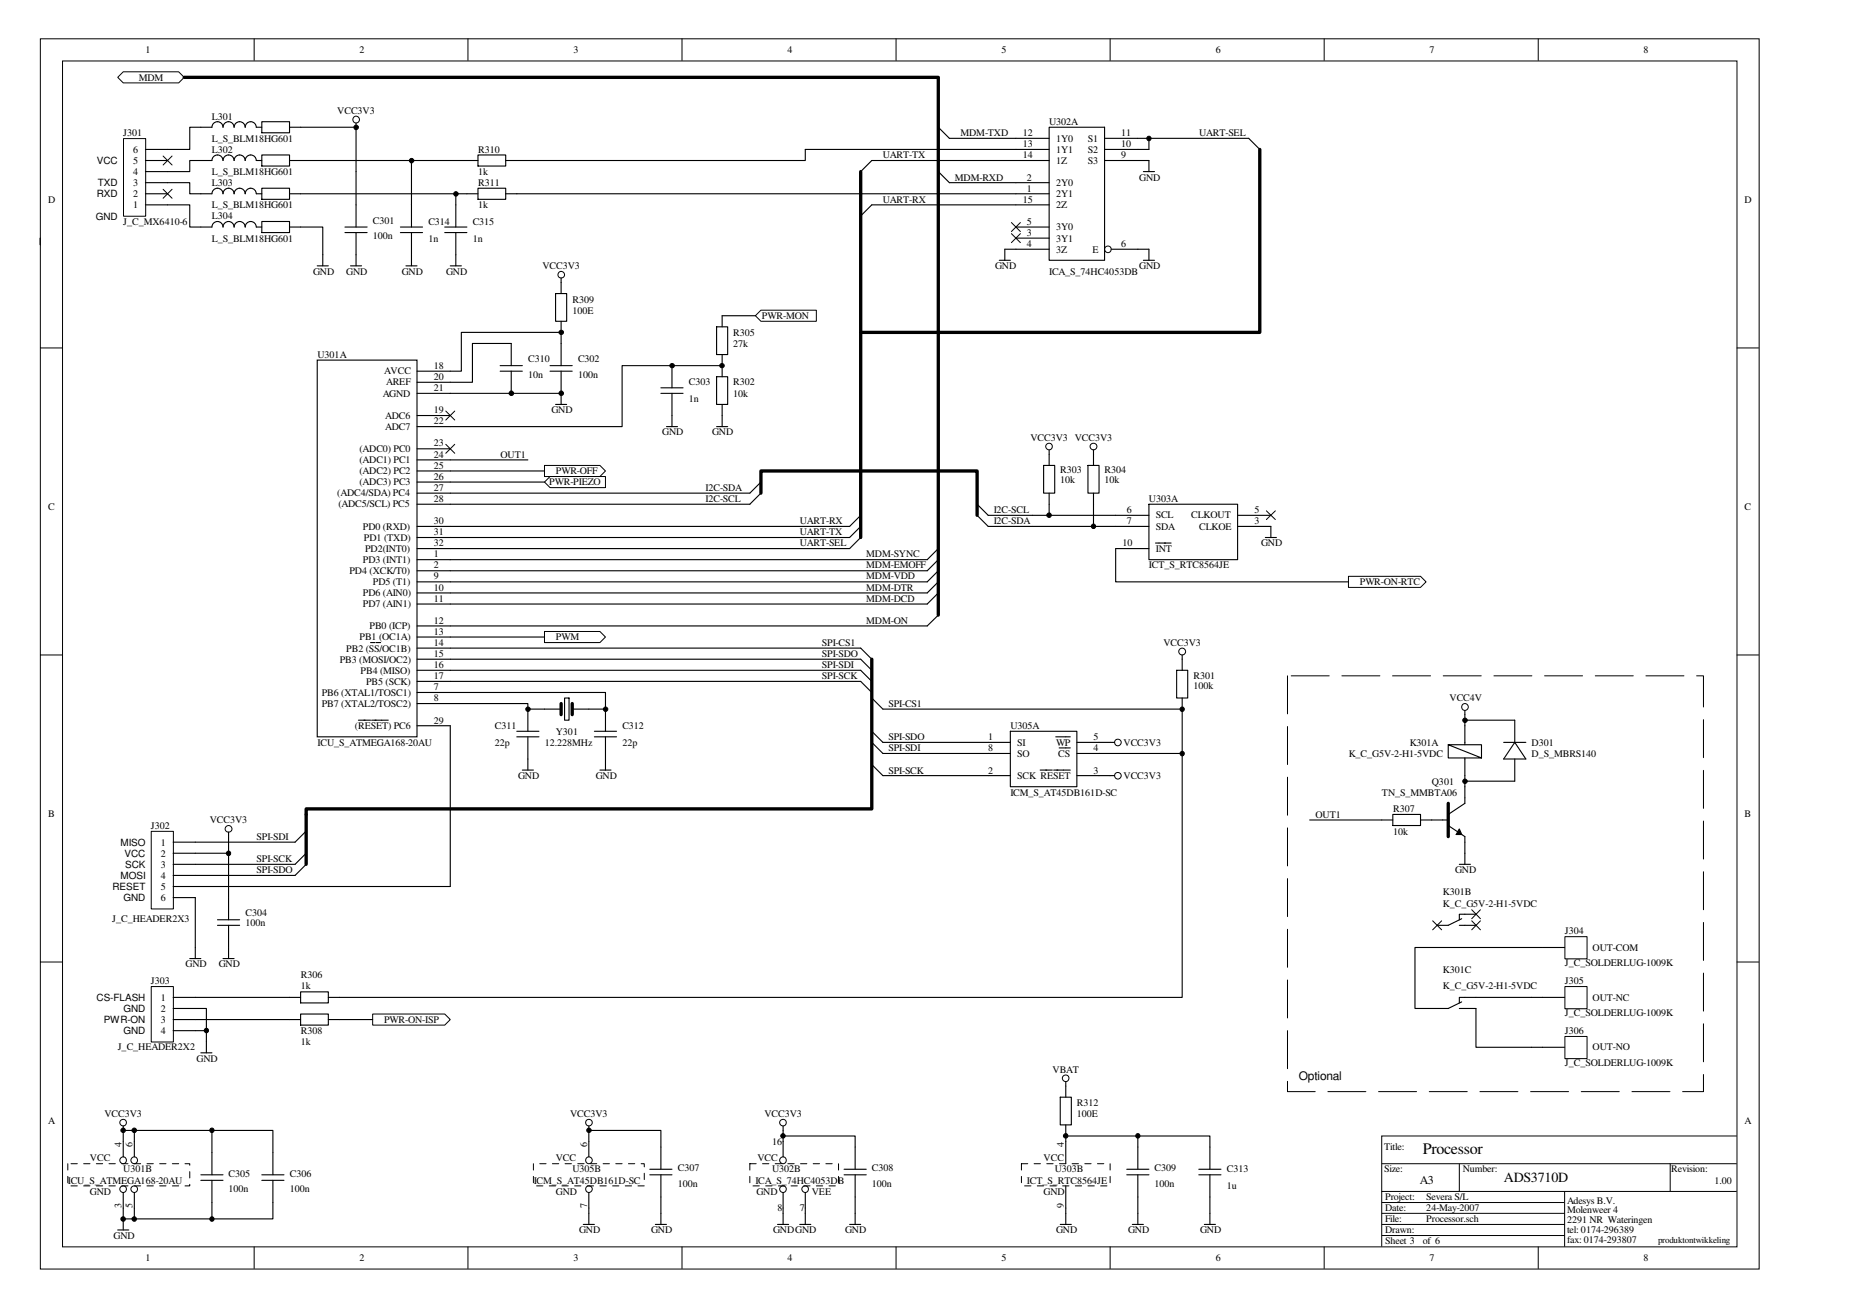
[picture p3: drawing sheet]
<svg xmlns="http://www.w3.org/2000/svg" width="297mm" height="210mm" viewBox="0 0 297 210" stroke-linecap="round" stroke-linejoin="round" font-family="sans-serif">
<g fill="none" stroke="#000" stroke-width=".16">
<path d="M6.5 6.2h275.6v197.3h-275.6zM10 9.8h268.6v190.1h-268.6zM40.8 6.2v3.5M75.1 6.2v3.5M109.4 6.2v3.5M143.7 6.2v3.5M178.1 6.2v3.5M212.4 6.2v3.5M246.7 6.2v3.5M6.4 55.8h3.6M278.5 55.8h3.6M6.4 105h3.6"/>
<path d="M278.5 105h3.6M6.4 154.3h3.6M278.5 154.3h3.6M40.8 199.9v3.6M75.1 199.9v3.6M109.4 199.9v3.6M143.7 199.9v3.6M178.1 199.9v3.6M212.4 199.9v3.6M221.6 198.1h29.3M221.6 196.3h29.3M221.6 194.6h29.3"/>
<path d="M221.6 186.6h56.9M221.6 192.8h29.3M234.1 186.6v4.5M246.7 199.9v3.6M250.9 191.1v8.8M267.9 186.6v4.5M278.5 191.1h-56.9v8.8M278.5 182.2h-56.9v8.9"/>
<circle cx="179.3" cy="119.1" r=".54"/>
<circle cx="189.6" cy="104.5" r=".55"/>
<circle cx="36.7" cy="132.9" r=".54"/>
<circle cx="19.7" cy="180" r=".53"/>
<circle cx="125.6" cy="180" r=".53"/>
</g>
<g fill="none" stroke="#000" stroke-width=".18">
<path d="M6.4 38.2v1M72.2 112.8h12.5v.9h2.6M72.2 111h24.9v2.7h-2.7M72.2 109.3h65.8l1.8 1.7M72.2 107.5h65.8l1.8 1.8M72.2 105.7h65.8l1.8 1.8M72.2 103.9h65.8l1.8 1.8M139.8 117.3l1.8 1.7h16.9M139.8 119l1.8 1.8h16.9M139.8 111.9l1.8 1.8M176.3 119h2.5M189.6 105v.7"/>
<path d="M36.7 133.4v3.4h-5.4M49.1 133.3l-1.8 1.7h-16M49.1 136.8l-1.8 1.8h-16M49.1 138.6l-1.8 1.8h-16M83.8 123.5h1.8M84.7 121.7v1.8M96.2 123.5h1.8M97.1 121.7v1.8M139.8 122.6l1.8 1.8h16.9M30.4 153.7h1.8M31.3 151.9v1.8M31.3 142.2h40.9"/>
<path d="M18.9 197.2h1.8M19.8 183v-1.7h14.2v3.5M19.8 180.6v.7M19.8 195.5v1.7M21.5 181.3v1.7M21.5 193.7v1.8M34 192.8v2.7h-14.2v-1.8M34 181.3h9.8v3.5M43.8 192.8v2.7h-9.8M124.7 196.3h1.8M125.6 180.6v1.6h11.6v1.7M125.6 194.6v1.7"/>
<path d="M136.3 196.3h1.7M137.2 191.9v4.4"/>
</g>
<path d="M139.8 105.7v24h-90.7v.9" fill="none" stroke="#000" stroke-width=".53"/>
<path d="M87.3 101.3h8.9l.9 .9-.9 .8h-8.9z" fill-rule="evenodd" fill="#fff"/>
<g fill="none" stroke="#000" stroke-width=".16">
<path d="M87.3 101.3h8.9l.9 .9-.9 .8h-8.9z"/>
<circle cx="170.9" cy="172.9" r=".53"/>
</g>
<g fill="none" stroke="#000" stroke-width=".18">
<path d="M122 77.3l-1.7 1.8h-48.1M122 79.1l-1.7 1.8h-48.1M72.2 95.1h76.5M72.2 93.3h76.5M156.7 80.9l1.8 1.7h20.4M156.7 82.6l1.8 1.8h20.4M202.9 86.2h1.8M203.8 84.4v1.8M72.2 102.2h15.1M170.9 173.4v.8M170.1 196.3h1.7M170.9 183v-.8h11.6v1.7"/>
<path d="M170.9 193.7v2.6M181.6 196.3h1.8M182.5 191.9v4.4"/>
</g>
<path d="M216.3 92.4h11.5l.9 .9-.9 .9h-11.5z" fill-rule="evenodd" fill="#fff"/>
<g fill="none" stroke="#000" stroke-width=".16">
<path d="M216.3 92.4h11.5l.9 .9-.9 .9h-11.5z"/>
<circle cx="168.3" cy="71.6" r=".53"/>
<circle cx="175.4" cy="71.6" r=".54"/>
</g>
<g fill="none" stroke="#000" stroke-width=".18">
<path d="M150.5 27.5l1.8 1.8M150.5 20.4l1.8 1.8M168.3 72.1v.8M175.4 72.1v.8M138 82.6l-1.7 1.8h-64.1M138 84.4l-1.7 1.8h-64.1M138 86.2l-1.7 1.8h-64.1M150.5 91.5l-1.8 1.8M150.5 93.3l-1.8 1.8M168.3 80.9v1.7M175.4 80.9v3.5M178.9 88v5.3h37.4"/>
<path d="M125.6 182.2v.8M125.6 193.7v.9"/>
</g>
<path d="M18.9 12.4l.9-.9h8.9l.8 .9-.8 .9h-8.9z" fill-rule="evenodd" fill="#fff"/>
<g fill="none" stroke="#000" stroke-width=".16">
<path d="M18.9 12.4l.9-.9h8.9l.8 .9-.8 .9h-8.9zM203.1 81.9l1.5 1.4M204.6 81.9l-1.5 1.4"/>
<circle cx="57.1" cy="19.2" r=".54"/>
</g>
<g fill="none" stroke="#000" stroke-width=".18">
<path d="M57.1 19.7v.7M55.3 37.3h3.6M55.3 36.4h3.6M57.1 32.9v3.5M57.1 37.3v5.3M152.3 29.3h10.6M50.9 42.6h1.8M51.8 40.9v1.7M56.2 42.6h1.8M80.2 59.5h3.6M80.2 58.6h3.6M82 58.6v-3.5h-6.2v6.2h-3.6"/>
<path d="M82 59.5v3.6M88.2 59.5h3.6M88.2 58.6h3.6M90 58.6v-5.3h-16v6.2h-1.8M90 59.5v5.4M72.2 63.1h17.8M89.1 64.9h1.8M167.4 74.6h1.8v4.5h-1.8zM168.3 72.9v1.7M168.3 79.1v1.8M150.5 88l-1.8 1.7h-76.5M150.5 95.1l-1.8 1.8h-76.5"/>
<path d="M150.5 89.7l-1.8 1.8h-76.5M178.9 82.6h5.4M178.9 84.4h5.4M178.9 88h5.4M184.3 80.9h14.2v8.8h-14.2zM185.3 87.1h2.5M198.5 82.6h5.3M198.5 84.4h5.3M188.7 107.5h1.8v4.4h-1.8zM189.6 105.7v1.8M189.6 111.9v1.8h-48M36.7 136.8v10.7"/>
<path d="M31.3 143.9v8M34.9 148.4h3.5M34.9 147.5h3.5M35.8 153.7h1.7M36.7 148.4v5.3M32.2 189.3h3.6M32.2 188.4h3.6M34 184.8v3.6M34 189.3v3.5M42 189.3h3.5M42 188.4h3.5M43.8 184.8v3.6"/>
<path d="M43.8 189.3v3.5M135.4 188.4h3.5M135.4 187.5h3.5M137.2 183.9v3.6M137.2 188.4v3.5M170.9 183v3.6M170.9 190.2v3.5M180.7 188.4h3.6M180.7 187.5h3.6M182.5 183.9v3.6M182.5 188.4v3.5"/>
</g>
<path d="M29.5 12.4h121v86.2M122 79.1v-3.6h34.7v7.1M49.1 130.6v8" fill="none" stroke="#000" stroke-width=".53"/>
<path d="M163.8 186.6h14.3v3.6h-14.3z" fill="none" stroke="#000" stroke-width=".16" stroke-dasharray="1 1 1 1 1 1 1 1"/>
<path d="M24.3 133.3h3.5v12.5h-3.5z" fill="#fff"/>
<g fill="none" stroke="#000" stroke-width=".16">
<path d="M24.3 133.3h3.5v12.5h-3.5z"/>
<circle cx="94.5" cy="180" r=".54"/>
</g>
<g fill="none" stroke="#000" stroke-width=".18">
<path d="M82.9 117.3h3.5M82.9 118.2h3.5M84.7 113.7v3.6M84.7 118.2v3.5M95.3 117.3h3.6M95.3 118.2h3.6M97.1 113.7v3.6M97.1 118.2v3.5M27.8 135h3.5M27.8 136.8h3.5M27.8 138.6h3.5M27.8 140.4h3.5"/>
<path d="M27.8 142.2h3.5M27.8 143.9h3.5M93.6 196.3h1.7M94.4 181.3h11.6v6.2M94.4 180.6v2.4M94.4 193.7v2.6M104.2 188.4h3.6M104.2 187.5h3.6M105.1 196.3h1.8M106 188.4v7.9"/>
</g>
<path d="M87.3 74.6h8.9l.9 .9-.9 .9h-8.9z" fill-rule="evenodd" fill="#fff"/>
<path d="M87.3 74.6h8.9l.9 .9-.9 .9h-8.9z" fill="none" stroke="#000" stroke-width=".16"/>
<path d="M121.2 50.6l.8-.9h8.9v1.8h-8.9z" fill-rule="evenodd" fill="#fff"/>
<path d="M121.2 50.6l.8-.9h8.9v1.8h-8.9z" fill="none" stroke="#000" stroke-width=".16"/>
<path d="M72.2 75.5h15.1" fill="none" stroke="#000" stroke-width=".18"/>
<path d="M88.2 76.4h8.9v1.8h-8.9l-.9-.9z" fill-rule="evenodd" fill="#fff"/>
<path d="M88.2 76.4h8.9v1.8h-8.9l-.9-.9z" fill="none" stroke="#000" stroke-width=".16"/>
<path d="M72.2 77.3h15.1M189.6 113.7v46.2h-136.9M31.3 159.9h16.9M48.2 159h4.5v1.8h-4.5zM32.2 168.8h1.8M33.1 167v1.8" fill="none" stroke="#000" stroke-width=".18"/>
<path d="M59.8 162.6h11.5l.9 .9-.9 .9h-11.5z" fill-rule="evenodd" fill="#fff"/>
<g fill="none" stroke="#000" stroke-width=".16">
<path d="M162.2 35.7l1.5 1.4M162.2 37.5l1.5 1.4M163.7 35.7l-1.5 1.4M163.7 37.5l-1.5 1.4M71.5 65.9l1.4 1.5M71.5 71.2l1.4 1.5M72.9 65.9l-1.4 1.5M72.9 71.2l-1.4 1.5M59.8 162.6h11.5l.9 .9-.9 .9h-11.5z"/>
<circle cx="184.3" cy="22.2" r=".35"/>
<circle cx="115.8" cy="58.6" r=".35"/>
<circle cx="82" cy="63.1" r=".36"/>
<circle cx="90" cy="63.1" r=".36"/>
<circle cx="168.3" cy="82.6" r=".36"/>
<circle cx="175.4" cy="84.4" r=".35"/>
<circle cx="84.7" cy="113.7" r=".36"/>
<circle cx="97.1" cy="113.7" r=".36"/>
<circle cx="189.6" cy="113.7" r=".35"/>
<circle cx="36.6" cy="136.8" r=".35"/>
<circle cx="179.3" cy="124.4" r=".54"/>
<circle cx="189.6" cy="120.8" r=".35"/>
<circle cx="33.1" cy="165.2" r=".35"/>
<circle cx="19.7" cy="181.3" r=".36"/>
<circle cx="19.7" cy="195.5" r=".36"/>
<circle cx="21.5" cy="181.3" r=".36"/>
<circle cx="21.5" cy="195.5" r=".36"/>
<circle cx="34" cy="181.3" r=".35"/>
<circle cx="34" cy="195.5" r=".35"/>
<circle cx="125.6" cy="182.1" r=".36"/>
</g>
<g fill="none" stroke="#000" stroke-width=".18">
<path d="M82.9 31.1h80M152.3 22.2h10.6M162.9 25.7h-23.1l-1.8 1.8M162.9 32.9h-23.1l-1.8 1.7M162.9 40h-1.7v1.7M182.5 22.2h1.8v1.8h-1.8M182.5 25.7h1.8v1.8M182.5 40h1.8v1.7M183.4 27.5h1.8M184.3 22.2h16l1.8 1.8M114.9 52.4h1.8v4.5h-1.8zM115.8 58.6h-16v9.8h-27.6"/>
<path d="M115.8 56.9v3.5M121.2 50.6h-5.4v1.8M160.3 41.7h1.7M183.4 41.7h1.8M106.9 68.4h1.8M107.8 66.6v1.8M114.9 60.4h1.8v4.5h-1.8zM114.9 68.4h1.8M115.8 64.9v3.5M150.5 98.6l-1.8 1.8h-76.5M72.2 116.4v25.8M176.3 120.8h13.3"/>
<path d="M176.3 124.4h2.5M31.3 165.3h1.8v1.7M31.3 161.7h1.8v3.6M31.3 163.5h16.9M48.2 162.6h4.5v1.8h-4.5zM52.7 163.5h7.1M182.5 182.2h11.6v1.7M193.2 196.3h1.7M194.1 191.9v4.4"/>
</g>
<g fill="#000">
<circle cx="184.3" cy="22.2" r=".35"/>
<circle cx="115.8" cy="58.6" r=".35"/>
<circle cx="82" cy="63.1" r=".36"/>
<circle cx="90" cy="63.1" r=".36"/>
<circle cx="168.3" cy="82.6" r=".36"/>
<circle cx="175.4" cy="84.4" r=".35"/>
<circle cx="84.7" cy="113.7" r=".36"/>
<circle cx="97.1" cy="113.7" r=".36"/>
<circle cx="189.6" cy="113.7" r=".35"/>
<circle cx="36.6" cy="136.8" r=".35"/>
<circle cx="189.6" cy="120.8" r=".35"/>
<circle cx="33.1" cy="165.2" r=".35"/>
<circle cx="19.7" cy="181.3" r=".36"/>
<circle cx="19.7" cy="195.5" r=".36"/>
<circle cx="21.5" cy="181.3" r=".36"/>
<circle cx="21.5" cy="195.5" r=".36"/>
<circle cx="34" cy="181.3" r=".35"/>
<circle cx="34" cy="195.5" r=".35"/>
<circle cx="125.6" cy="182.1" r=".36"/>
</g>
<path d="M138 27.5v58.7M202.1 24v29.3h-64.1" fill="none" stroke="#000" stroke-width=".53"/>
<path d="M24.3 158.2h3.5v8.9h-3.5z" fill="#fff"/>
<g fill="none" stroke="#000" stroke-width=".16">
<path d="M24.3 158.2h3.5v8.9h-3.5z"/>
<circle cx="177.7" cy="40" r=".53"/>
<circle cx="125.6" cy="186.1" r=".53"/>
<circle cx="125.6" cy="190.7" r=".53"/>
<circle cx="129.1" cy="190.7" r=".53"/>
</g>
<g fill="none" stroke="#000" stroke-width=".18">
<path d="M162.9 24h5.4M162.9 22.2h5.4M162.9 25.7h5.4M162.9 29.3h5.4M162.9 31.1h5.4M162.9 32.9h5.4M162.9 36.4h5.4M162.9 38.2h5.4M162.9 40h5.4M168.3 20.4h8.9v21.3h-8.9zM177.2 24h5.3M177.2 22.2h5.3"/>
<path d="M177.2 25.7h5.3M178.2 40h4.3M27.8 159.9h3.5M27.8 161.7h3.5M27.8 163.5h3.5M27.8 165.3h3.5M125.6 183v2.5M125.6 191.2v2.5M128.3 196.3h1.7M129.2 191.2v5.1"/>
</g>
<path d="M120.3 186.6h14.2v3.6h-14.2z" fill="none" stroke="#000" stroke-width=".16" stroke-dasharray="1 1 1 1 1 1 1 1"/>
<path d="M19.9 22.3h3.5v12.4h-3.5z" fill="#fff"/>
<g fill="none" stroke="#000" stroke-width=".16">
<path d="M19.8 22.2h3.6v12.5h-3.6zM26.2 25l1.4 1.5M26.2 30.4l1.4 1.4M27.6 25l-1.4 1.5M27.6 30.4l-1.4 1.4"/>
<circle cx="235" cy="113.4" r=".54"/>
<circle cx="94.5" cy="181.3" r=".36"/>
</g>
<g fill="none" stroke="#000" stroke-width=".18">
<path d="M23.3 32.9h3.6M23.3 31.1h3.6M23.3 29.3h3.6M23.3 27.5h3.6M23.3 25.7h3.6M23.3 24h3.6M72.2 73.7h12.5M174.5 74.6h1.8v4.5h-1.8zM175.4 72.9v1.7M175.4 79.1v1.8M87.3 113.7h2.7M90.5 111.9h.8v3.6h-.8z"/>
<path d="M91.8 113.7h2.6M234.9 113.9v.7M210.1 131.5h13.3M223.4 130.6h4.4v1.8h-4.4zM227.8 131.5h4.5M232.3 132.4l2.6 1.8v4.4M233.7 133.6h.4v-.3l-.4 .5M234.1 132.9l.3 .9h-.8zM234.1 133.1l-.2 .2M234.1 138.6h1.7M234.3 133.4h-.2l.2 .2M234.9 126.2v2.6l-2.6 1.8"/>
<path d="M245.6 151.9h1.8"/>
</g>
<path d="M90 112.8v1.8M91.8 112.8v1.8M232.3 128.8v5.4" fill="none" stroke="#000" stroke-width=".53"/>
<circle cx="94.5" cy="181.3" r=".36" fill="#000"/>
<path d="M251 150.2h3.5v3.6h-3.5z" fill="#fff"/>
<path d="M251 150.2h3.5v3.6h-3.5z" fill="none" stroke="#000" stroke-width=".16"/>
<path d="M245.6 159.9h1.8M247.4 151.9h3.5" fill="none" stroke="#000" stroke-width=".18"/>
<path d="M251 158.2h3.5v3.6h-3.5z" fill="#fff"/>
<path d="M251 158.2h3.5v3.6h-3.5z" fill="none" stroke="#000" stroke-width=".16"/>
<path d="M247.4 159.9h3.5M245.6 167.9h1.8" fill="none" stroke="#000" stroke-width=".18"/>
<path d="M251 166.2h3.5v3.6h-3.5z" fill="#fff"/>
<g fill="none" stroke="#000" stroke-width=".16">
<path d="M229.8 147.7l1.4 1.4M231.2 147.7l-1.4 1.4M236 145.9l1.4 1.4M236 147.7l1.4 1.4M237.4 145.9l-1.4 1.4M237.4 147.7l-1.4 1.4M251 166.2h3.5v3.6h-3.5z"/>
<circle cx="57.1" cy="20.4" r=".37"/>
<circle cx="66" cy="25.8" r=".36"/>
<circle cx="73.1" cy="31.1" r=".36"/>
<circle cx="90" cy="44.1" r=".54"/>
<circle cx="90" cy="53.3" r=".35"/>
<circle cx="107.8" cy="58.6" r=".35"/>
<circle cx="235" cy="115.5" r=".36"/>
<circle cx="235" cy="125.3" r=".36"/>
<circle cx="19.7" cy="186.1" r=".53"/>
<circle cx="19.7" cy="190.7" r=".53"/>
<circle cx="21.5" cy="186.1" r=".53"/>
<circle cx="21.5" cy="190.7" r=".53"/>
<circle cx="94.4" cy="186.1" r=".54"/>
<circle cx="94.5" cy="190.7" r=".54"/>
<circle cx="170.9" cy="182.1" r=".36"/>
<circle cx="182.5" cy="182.1" r=".35"/>
</g>
<g fill="none" stroke="#000" stroke-width=".18">
<path d="M42 19.5h4.4v1.8h-4.4zM26.9 29.3h3.5v1.8h3.6a.89 .89 0 0 1 .9-.9 .89 .89 0 0 1 .9 .9 .89 .89 0 0 1 .9-.9 .89 .89 0 0 1 .8 .9 .89 .89 0 0 1 .9-.9 .89 .89 0 0 1 .9 .9 .89 .89 0 0 1 .9-.9 .89 .89 0 0 1 .9 .9h.9M26.9 32.9h3.5v3.5h3.6a.89 .89 0 0 1 .9-.9 .89 .89 0 0 1 .9 .9 .89 .89 0 0 1 .9-.9 .89 .89 0 0 1 .8 .9 .89 .89 0 0 1 .9-.9 .89 .89 0 0 1 .9 .9 .89 .89 0 0 1 .9-.9 .89 .89 0 0 1 .9 .9h.9M42 20.4h-.9a.89 .89 0 0 0-.9-.9 .89 .89 0 0 0-.9 .9 .89 .89 0 0 0-.9-.9 .89 .89 0 0 0-.9 .9 .89 .89 0 0 0-.8-.9 .89 .89 0 0 0-.9 .9 .89 .89 0 0 0-.9-.9 .89 .89 0 0 0-.9 .9h-3.6v3.6h-3.5M42 25.7h-.9a.89 .89 0 0 0-.9-.9 .89 .89 0 0 0-.9 .9 .89 .89 0 0 0-.9-.9 .89 .89 0 0 0-.9 .9 .89 .89 0 0 0-.8-.9 .89 .89 0 0 0-.9 .9 .89 .89 0 0 0-.9-.9 .89 .89 0 0 0-.9 .9h-3.6v1.8h-3.5M42 24.8h4.4v1.8h-4.4zM42 30.2h4.4v1.8h-4.4zM42 35.5h4.4v1.8h-4.4zM46.4 20.4h10.7v12.5M46.4 36.4h5.4v4.5M46.4 25.7h30.3M46.4 31.1h30.3"/>
<path d="M64.2 36.4h3.6M64.2 37.3h3.6M66 25.7v10.7M66 37.3v5.3M71.3 36.4h3.6M71.3 37.3h3.6M73.1 31.1v5.3M73.1 37.3v5.3M76.7 24.8h4.4v1.8h-4.4zM76.7 30.2h4.4v1.8h-4.4zM81.1 31.1h1.8M162.9 24h-33.7v1.7h-48.1"/>
<path d="M50.9 57.7h16v60.5h-16zM65.1 42.6h1.8M66.9 59.5h5.3M72.2 42.6h1.8M89.1 47.1h1.8v4.4h-1.8zM90 44.6v2.5M90 51.5v1.8M107.8 58.6v3.6M66.9 61.3h5.3M66.9 63.1h5.3M66.9 72h5.3M66.9 73.7h5.3"/>
<path d="M66.9 75.5h5.3M66.9 77.3h5.3M66.9 79.1h5.3M66.9 66.6h5.3M66.9 68.4h5.3M106 63.1h3.6M106 62.2h3.6M107.8 63.1v3.5M66.9 84.4h5.3M66.9 86.2h5.3M66.9 88h5.3M66.9 89.7h5.3"/>
<path d="M66.9 91.5h5.3M66.9 93.3h5.3M66.9 95.1h5.3M66.9 96.9h5.3M66.9 80.9h5.3M57.5 115.5h1.9M59.4 103h.8M59.6 115.5h2.7M60.3 103h.7M66.9 116.4h5.3M66.9 111h5.3M66.9 112.8h5.3"/>
<path d="M66.9 100.4h5.3M66.9 102.2h5.3M66.9 103.9h5.3M66.9 105.7h5.3M66.9 107.5h5.3M66.9 109.3h5.3M158.5 119h3.5M162 117.3h10.7v8.9h-10.7zM169.3 118.2h2.4M169.9 119.9h1.8M172.7 119h3.6M232.3 119.4h5.3v2.1h-5.3v-2.1l5.3 2.1"/>
<path d="M234.9 114.6v4.8M234.9 115.5h8v3.5M241.2 119h3.5M242.9 119l1.8 2.7h-3.5zM158.5 124.4h3.5M158.5 120.8h3.5M166.8 123.5h2M169 123.5h2.7M172.7 124.4h3.6M172.7 120.8h3.6M234.9 121.5v4.7M242.9 121.7v3.6h-8"/>
<path d="M234.1 148.4h2.6M234.4 147.3l-2.1 1.1h-1.8M236.7 146.6h-2.6v.9M245.6 151.9h-18.7v9.8h5.4l2.1-1M245.6 159.9h-11.5v.9M170.1 175.9h1.7v4.5h-1.7zM170.9 174.2v1.7M234.1 161.7h2.6v6.2h8.9M247.4 167.9h3.5M19.8 183v2.5M19.8 191.2v2.5M21.5 183v2.5"/>
<path d="M21.5 191.2v2.5M94.4 183v2.5M94.4 191.2v2.5M170.9 180.4v1.8M192.3 188.4h3.5M192.3 187.5h3.5M194.1 183.9v3.6M194.1 188.4v3.5"/>
</g>
<g fill="#000">
<circle cx="57.1" cy="20.4" r=".37"/>
<circle cx="66" cy="25.8" r=".36"/>
<circle cx="73.1" cy="31.1" r=".36"/>
<circle cx="90" cy="53.3" r=".35"/>
<circle cx="107.8" cy="58.6" r=".35"/>
<circle cx="235" cy="115.5" r=".36"/>
<circle cx="235" cy="125.3" r=".36"/>
<circle cx="170.9" cy="182.1" r=".36"/>
<circle cx="182.5" cy="182.1" r=".35"/>
</g>
<path d="M206.5 108.4h66.7v66.6h-66.7z" fill="none" stroke="#000" stroke-width=".16" stroke-dasharray="6.1 2"/>
<path d="M10.9 186.6h19.5v3.6h-19.5zM85.6 186.6h17.7v3.6h-17.7z" fill="none" stroke="#000" stroke-width=".16" stroke-dasharray="1 1 1 1 1 1 1 1"/>
<text font-size="2.6" x="228.2" y="185.1">Processor</text>
<text font-size="2.2" x="241.2" y="189.6">ADS3710D</text>
<g font-size="1.9">
<text x="208.3" y="173.2">Optional</text>
<text x="227.7" y="189.9">A3</text>
</g>
<g font-size="1.6">
<text x="23.3" y="8.5">1</text>
<text x="57.7" y="8.5">2</text>
<text x="92" y="8.5">3</text>
<text x="126.3" y="8.5">4</text>
<text x="160.7" y="8.5">5</text>
<text x="195" y="8.5">6</text>
<text x="229.3" y="8.5">7</text>
<text x="263.6" y="8.5">8</text>
<text x="22.3" y="13">MDM</text>
<text x="19.8" y="21.8">J301</text>
<text x="34" y="19.2">L301</text>
<text x="34" y="22.7">L_S_BLM18HG601</text>
<text x="54.1" y="18.3">VCC3V3</text>
<text x="154" y="21.8">MDM-TXD</text>
<text x="164" y="21.8">12</text>
<text x="164" y="23.6">13</text>
<text x="168.3" y="20.1">U302A</text>
<text x="169.4" y="22.7">1Y0</text>
<text x="174.5" y="22.7">S1</text>
<text x="179.8" y="23.6">10</text>
<text x="179.8" y="21.8">11</text>
<text x="192.3" y="21.8">UART-SEL</text>
<text x="15.5" y="26.3">VCC</text>
<text x="15.7" y="29.9">TXD</text>
<text x="21.4" y="29.8">3</text>
<text x="21.4" y="28.1">4</text>
<text x="21.4" y="26.3">5</text>
<text x="21.4" y="24.5">6</text>
<text x="34" y="24.5">L302</text>
<text x="34" y="29.8">L303</text>
<text x="34" y="28.1">L_S_BLM18HG601</text>
<text x="76.7" y="24.5">R310</text>
<text x="76.7" y="29.8">R311</text>
<text x="76.7" y="28.1">1k</text>
<text x="141.6" y="25.4">UART-TX</text>
<text x="153.2" y="29">MDM-RXD</text>
<text x="164" y="25.4">14</text>
<text x="164.7" y="29">2</text>
<text x="169.4" y="24.5">1Y1</text>
<text x="169.4" y="26.3">1Z</text>
<text x="169.4" y="29.8">2Y0</text>
<text x="174.5" y="24.5">S2</text>
<text x="174.5" y="26.3">S3</text>
<text x="179.8" y="25.4">9</text>
<text x="182.7" y="29">GND</text>
<text x="7.7" y="32.5">D</text>
<text x="15.4" y="35.2">GND</text>
<text x="15.5" y="31.7">RXD</text>
<text x="21.4" y="33.4">1</text>
<text x="21.4" y="31.6">2</text>
<text x="34" y="35.2">L304</text>
<text x="34" y="33.4">L_S_BLM18HG601</text>
<text x="59.8" y="35.9">C301</text>
<text x="76.7" y="33.4">1k</text>
<text x="141.6" y="32.5">UART-RX</text>
<text x="164" y="32.5">15</text>
<text x="164.7" y="30.7">1</text>
<text x="169.4" y="31.6">2Y1</text>
<text x="169.4" y="33.4">2Z</text>
<text x="279.8" y="32.5">D</text>
<text x="19.8" y="36.1">J_C_MX6410-6</text>
<text x="34" y="38.7">L_S_BLM18HG601</text>
<text x="59.8" y="38.4">100n</text>
<text x="68.7" y="36.1">C314</text>
<text x="68.7" y="38.7">1n</text>
<text x="75.8" y="36.1">C315</text>
<text x="75.8" y="38.7">1n</text>
<text x="164.7" y="36.1">5</text>
<text x="164.7" y="37.8">3</text>
<text x="164.7" y="39.6">4</text>
<text x="169.4" y="37">3Y0</text>
<text x="169.4" y="38.7">3Y1</text>
<text x="169.4" y="40.5">3Z</text>
<text x="175.2" y="40.5">E</text>
<text x="179.8" y="39.6">6</text>
<text x="50.2" y="44.1">GND</text>
<text x="55.5" y="44.1">GND</text>
<text x="64.4" y="44.1">GND</text>
<text x="71.5" y="44.1">GND</text>
<text x="87" y="43.2">VCC3V3</text>
<text x="159.6" y="43.2">GND</text>
<text x="168.3" y="44.1">ICA_S_74HC4053DB</text>
<text x="182.7" y="43.2">GND</text>
<text x="91.8" y="48.5">R309</text>
<text x="91.8" y="50.3">100E</text>
<text x="117.6" y="53.8">R305</text>
<text x="122.2" y="51.2">PWR-MON</text>
<text x="50.9" y="57.4">U301A</text>
<text x="69.6" y="59.1">18</text>
<text x="84.7" y="58.1">C310</text>
<text x="92.7" y="58.1">C302</text>
<text x="117.6" y="55.6">27k</text>
<text x="61.4" y="63.6">AGND</text>
<text x="61.6" y="60">AVCC</text>
<text x="61.9" y="61.8">AREF</text>
<text x="69.6" y="60.9">20</text>
<text x="69.6" y="62.7">21</text>
<text x="84.7" y="60.6">10n</text>
<text x="92.7" y="60.6">100n</text>
<text x="110.5" y="61.8">C303</text>
<text x="110.5" y="64.5">1n</text>
<text x="117.6" y="61.8">R302</text>
<text x="117.6" y="63.6">10k</text>
<text x="61.8" y="67.1">ADC6</text>
<text x="61.8" y="68.9">ADC7</text>
<text x="69.6" y="66.3">19</text>
<text x="69.6" y="68">22</text>
<text x="69.6" y="71.6">23</text>
<text x="88.4" y="66.3">GND</text>
<text x="106.2" y="69.8">GND</text>
<text x="114.2" y="69.8">GND</text>
<text x="165.3" y="70.7">VCC3V3 VCC3V3</text>
<text x="57.7" y="72.5">(ADC0) PC0</text>
<text x="57.7" y="74.3">(ADC1) PC1</text>
<text x="57.7" y="76">(ADC2) PC2</text>
<text x="57.7" y="77.8">(ADC3) PC3</text>
<text x="69.6" y="73.4">24</text>
<text x="69.6" y="75.1">25</text>
<text x="69.6" y="76.9">26</text>
<text x="80.3" y="73.4">OUT1</text>
<text x="88.1" y="77.8">PWR-PIEZO</text>
<text x="89.2" y="76">PWR-OFF</text>
<text x="170" y="75.9">R303</text>
<text x="170" y="77.5">10k</text>
<text x="177.2" y="75.9">R304</text>
<text x="177.2" y="77.5">10k</text>
<text x="7.7" y="81.7">C</text>
<text x="54.1" y="79.6">(ADC4/SDA) PC4</text>
<text x="54.3" y="81.4">(ADC5/SCL) PC5</text>
<text x="69.6" y="80.5">28</text>
<text x="69.6" y="78.7">27</text>
<text x="113.2" y="80.5">I2C-SCL</text>
<text x="113.2" y="78.7">I2C-SDA</text>
<text x="159.4" y="82.3">I2C-SCL</text>
<text x="180.7" y="82.3">6</text>
<text x="184.3" y="80.5">U303A</text>
<text x="185.4" y="83.1">SCL</text>
<text x="191" y="83.1">CLKOUT</text>
<text x="201.2" y="82.3">5</text>
<text x="279.8" y="81.7">C</text>
<text x="58.2" y="84.9">PD0 (RXD)</text>
<text x="58.4" y="86.7">PD1 (TXD)</text>
<text x="58.5" y="88.5">PD2(INT0)</text>
<text x="69.6" y="84">30</text>
<text x="69.6" y="87.6">32</text>
<text x="69.6" y="89.4">1</text>
<text x="69.6" y="85.8">31</text>
<text x="128.3" y="84">UART-RX</text>
<text x="128.3" y="85.8">UART-TX</text>
<text x="128.3" y="87.6">UART-SEL</text>
<text x="138.9" y="89.4">MDM-SYNC</text>
<text x="159.4" y="84">I2C-SDA</text>
<text x="180" y="87.6">10</text>
<text x="180.7" y="84">7</text>
<text x="185.4" y="88.5">INT</text>
<text x="185.4" y="84.9">SDA</text>
<text x="192.3" y="84.9">CLKOE</text>
<text x="201.2" y="84">3</text>
<text x="202.3" y="87.6">GND</text>
<text x="56" y="92">PD4 (XCK/T0)</text>
<text x="58.2" y="90.3">PD3 (INT1)</text>
<text x="58.2" y="95.6">PD6 (AIN0)</text>
<text x="59.8" y="93.8">PD5 (T1)</text>
<text x="69.6" y="91.1">2</text>
<text x="69.6" y="92.9">9</text>
<text x="69.6" y="94.7">10</text>
<text x="138.9" y="94.7">MDM-DTR</text>
<text x="138.9" y="92.9">MDM-VDD</text>
<text x="138.9" y="91.1">MDM-EMOFF</text>
<text x="184.3" y="91.1">ICT_S_RTC8564JE</text>
<text x="218.1" y="93.8">PWR-ON-RTC</text>
<text x="58.2" y="97.4">PD7 (AIN1)</text>
<text x="59.3" y="100.9">PB0 (ICP)</text>
<text x="69.6" y="96.5">11</text>
<text x="69.6" y="100">12</text>
<text x="69.6" y="101.8">13</text>
<text x="138.9" y="96.5">MDM-DCD</text>
<text x="138.9" y="100">MDM-ON</text>
<text x="54.5" y="106.3">PB3 (MOSI/OC2)</text>
<text x="55.5" y="104.5">PB2 (SS/OC1B)</text>
<text x="57.7" y="102.7">PB1 (OC1A)</text>
<text x="69.6" y="107.1">16</text>
<text x="69.6" y="105.4">15</text>
<text x="69.6" y="103.6">14</text>
<text x="89.2" y="102.7">PWM</text>
<text x="131.8" y="103.6">SPI-CS1</text>
<text x="131.8" y="105.4">SPI-SDO</text>
<text x="131.8" y="107.1">SPI-SDI</text>
<text x="186.6" y="103.6">VCC3V3</text>
<text x="51.6" y="111.6">PB6 (XTAL1/TOSC1)</text>
<text x="51.6" y="113.4">PB7 (XTAL2/TOSC2)</text>
<text x="57.8" y="108">PB4 (MISO)</text>
<text x="58.7" y="109.8">PB5 (SCK)</text>
<text x="69.6" y="110.7">7</text>
<text x="69.6" y="112.5">8</text>
<text x="69.6" y="108.9">17</text>
<text x="131.8" y="108.9">SPI-SCK</text>
<text x="142.5" y="113.4">SPI-CS1</text>
<text x="191.4" y="108.9">R301</text>
<text x="191.4" y="110.5">100k</text>
<text x="232.5" y="112.5">VCC4V</text>
<text x="50.9" y="119.6">ICU_S_ATMEGA168-20AU</text>
<text x="56.9" y="116.9">(RESET) PC6</text>
<text x="69.6" y="116">29</text>
<text x="79.4" y="116.9">C311</text>
<text x="79.4" y="119.6">22p</text>
<text x="87.4" y="119.6">12.228MHz</text>
<text x="89.2" y="117.8">Y301</text>
<text x="99.8" y="116.9">C312</text>
<text x="99.8" y="119.6">22p</text>
<text x="142.5" y="118.7">SPI-SDO</text>
<text x="158.5" y="118.7">1</text>
<text x="162" y="116.9">U305A</text>
<text x="163.1" y="119.6">SI</text>
<text x="169.4" y="119.6">WP</text>
<text x="175.4" y="118.7">5</text>
<text x="180.2" y="119.6">VCC3V3</text>
<text x="226.1" y="119.6">K301A</text>
<text x="245.7" y="119.6">D301</text>
<text x="83.1" y="124.9">GND</text>
<text x="95.5" y="124.9">GND</text>
<text x="142.5" y="120.5">SPI-SDI</text>
<text x="142.5" y="124">SPI-SCK</text>
<text x="158.5" y="124">2</text>
<text x="158.5" y="120.5">8</text>
<text x="163.1" y="124.9">SCK RESET</text>
<text x="163.1" y="121.4">SO</text>
<text x="169.7" y="121.4">CS</text>
<text x="175.4" y="124">3</text>
<text x="175.4" y="120.5">4</text>
<text x="180.2" y="124.9">VCC3V3</text>
<text x="216.3" y="121.4">K_C_G5V-2-H1-5VDC</text>
<text x="229.7" y="125.8">Q301</text>
<text x="245.7" y="121.4">D_S_MBRS140</text>
<text x="7.7" y="130.9">B</text>
<text x="162" y="127.6">ICM_S_AT45DB161D-SC</text>
<text x="211" y="131.1">OUT1</text>
<text x="221.7" y="127.6">TN_S_MMBTA06</text>
<text x="223.4" y="130.3">R307</text>
<text x="279.8" y="130.9">B</text>
<text x="19.3" y="135.6">MISO</text>
<text x="20" y="137.4">VCC</text>
<text x="24.2" y="132.9">J302</text>
<text x="25.8" y="135.6">1</text>
<text x="25.8" y="137.4">2</text>
<text x="33.7" y="132">VCC3V3</text>
<text x="41.1" y="134.7">SPI-SDI</text>
<text x="223.4" y="133.8">10k</text>
<text x="18" y="142.7">RESET</text>
<text x="19.3" y="141">MOSI</text>
<text x="20.1" y="139.2">SCK</text>
<text x="25.8" y="139.1">3</text>
<text x="25.8" y="140.9">4</text>
<text x="25.8" y="142.7">5</text>
<text x="41.1" y="138.3">SPI-SCK</text>
<text x="41.1" y="140">SPI-SDO</text>
<text x="231.4" y="143.6">K301B</text>
<text x="233.4" y="140">GND</text>
<text x="18" y="147.8">J_C_HEADER2X3</text>
<text x="19.8" y="144.5">GND</text>
<text x="25.8" y="144.5">6</text>
<text x="39.4" y="146.9">C304</text>
<text x="39.4" y="148.5">100n</text>
<text x="231.4" y="145.4">K_C_G5V-2-H1-5VDC</text>
<text x="251" y="149.8">J304</text>
<text x="29.8" y="155.1">GND</text>
<text x="35.1" y="155.1">GND</text>
<text x="231.4" y="156">K301C</text>
<text x="251" y="154.9">J_C_SOLDERLUG-1009K</text>
<text x="255.4" y="152.4">OUT-COM</text>
<text x="15.5" y="160.5">CS-FLASH</text>
<text x="24.2" y="157.8">J303</text>
<text x="25.8" y="160.4">1</text>
<text x="48.3" y="156.9">R306</text>
<text x="48.3" y="158.7">1k</text>
<text x="231.4" y="158.7">K_C_G5V-2-H1-5VDC</text>
<text x="251" y="157.8">J305</text>
<text x="255.4" y="160.4">OUT-NC</text>
<text x="16.6" y="164">PWR-ON</text>
<text x="19.8" y="162.3">GND</text>
<text x="19.8" y="165.8">GND</text>
<text x="25.8" y="162.2">2</text>
<text x="25.8" y="164">3</text>
<text x="25.8" y="165.8">4</text>
<text x="48.3" y="165.8">R308</text>
<text x="48.3" y="167.6">1k</text>
<text x="61.6" y="164">PWR-ON-ISP</text>
<text x="251" y="162.9">J_C_SOLDERLUG-1009K</text>
<text x="251" y="165.8">J306</text>
<text x="18.9" y="168.4">J_C_HEADER2X2</text>
<text x="31.5" y="170.2">GND</text>
<text x="168.8" y="172">VBAT</text>
<text x="251" y="170.9">J_C_SOLDERLUG-1009K</text>
<text x="255.4" y="168.4">OUT-NO</text>
<text x="16.8" y="179.1">VCC3V3</text>
<text x="91.4" y="179.1">VCC3V3</text>
<text x="122.6" y="179.1">VCC3V3</text>
<text x="172.7" y="177.3">R312</text>
<text x="172.7" y="179.1">100E</text>
<text x="7.7" y="180.2">A</text>
<text x="19.5" y="183.9" transform="rotate(-90 19.5 183.9)">4</text>
<text x="21.2" y="183.9" transform="rotate(-90 21.2 183.9)">6</text>
<text x="94.2" y="183.9" transform="rotate(-90 94.2 183.9)">6</text>
<text x="123.8" y="183.6">16</text>
<text x="170.6" y="183.9" transform="rotate(-90 170.6 183.9)">4</text>
<text x="222" y="184.4">Title:</text>
<text x="279.8" y="180.2">A</text>
<text x="10.9" y="189.8">ICU_S_ATMEGA168-20AU</text>
<text x="14.4" y="191.6">GND</text>
<text x="14.4" y="186.2">VCC</text>
<text x="19.8" y="188">U301B</text>
<text x="36.7" y="188.7">C305</text>
<text x="36.7" y="191.2">100n</text>
<text x="46.5" y="188.7">C306</text>
<text x="46.5" y="191.2">100n</text>
<text x="85.6" y="189.8">ICM_S_AT45DB161D-SC</text>
<text x="89.2" y="191.6">GND</text>
<text x="89.2" y="186.2">VCC</text>
<text x="91.8" y="188">U305B</text>
<text x="108.7" y="187.8">C307</text>
<text x="108.7" y="190.3">100n</text>
<text x="121.2" y="189.8">ICA_S_74HC4053DB</text>
<text x="121.3" y="191.6">GND</text>
<text x="121.5" y="186.2">VCC</text>
<text x="123.8" y="188">U302B</text>
<text x="130.2" y="191.6">VEE</text>
<text x="139.8" y="187.8">C308</text>
<text x="139.8" y="190.3">100n</text>
<text x="164.7" y="189.8">ICT_S_RTC8564JE</text>
<text x="167.4" y="186.2">VCC</text>
<text x="167.4" y="191.6">GND</text>
<text x="169.2" y="188">U303B</text>
<text x="185.2" y="187.8">C309</text>
<text x="185.2" y="190.3">100n</text>
<text x="196.8" y="188">C313</text>
<text x="196.8" y="190.7">1u</text>
<text x="222" y="188">Size:</text>
<text x="234.6" y="188">Number:</text>
<text x="268.1" y="188">Revision:</text>
<text x="275" y="189.8">1.00</text>
<text x="19.5" y="193.7" transform="rotate(-90 19.5 193.7)">3</text>
<text x="21.2" y="193.7" transform="rotate(-90 21.2 193.7)">5</text>
<text x="92.9" y="197.8">GND</text>
<text x="94.2" y="193.7" transform="rotate(-90 94.2 193.7)">7</text>
<text x="104.4" y="197.8">GND</text>
<text x="124" y="197.8">GNDGND</text>
<text x="124.7" y="194.2">8</text>
<text x="128.3" y="194.2">7</text>
<text x="135.5" y="197.8">GND</text>
<text x="169.4" y="197.8">GND</text>
<text x="170.6" y="193.7" transform="rotate(-90 170.6 193.7)">9</text>
<text x="180.9" y="197.8">GND</text>
<text x="192.5" y="197.8">GND</text>
<text x="222.2" y="197.8">Drawn:</text>
<text x="222.2" y="196">File:</text>
<text x="222.2" y="194.2">Date:</text>
<text x="222.2" y="192.4">Project:</text>
<text x="228.8" y="196">Processor.sch</text>
<text x="228.8" y="194.2">24-May-2007</text>
<text x="228.8" y="192.4">Severa S/L</text>
<text x="251.3" y="193">Adesys B.V.</text>
<text x="251.3" y="197.8">tel: 0174-296389</text>
<text x="251.3" y="194.6">Molenweer 4</text>
<text x="251.3" y="196.2">2291 NR Wateringen</text>
<text x="18.2" y="198.7">GND</text>
<text x="23.3" y="202.2">1</text>
<text x="57.7" y="202.2">2</text>
<text x="92" y="202.2">3</text>
<text x="126.3" y="202.2">4</text>
<text x="160.7" y="202.2">5</text>
<text x="195" y="202.2">6</text>
<text x="222.2" y="199.6">Sheet 3</text>
<text x="228.2" y="199.6">of 6</text>
<text x="229.3" y="202.2">7</text>
<text x="251.3" y="199.4">fax: 0174-293807</text>
<text x="263.6" y="202.2">8</text>
</g>
<text font-size="1.4" x="265.9" y="199.4">produktontwikkeling</text>
</svg>
